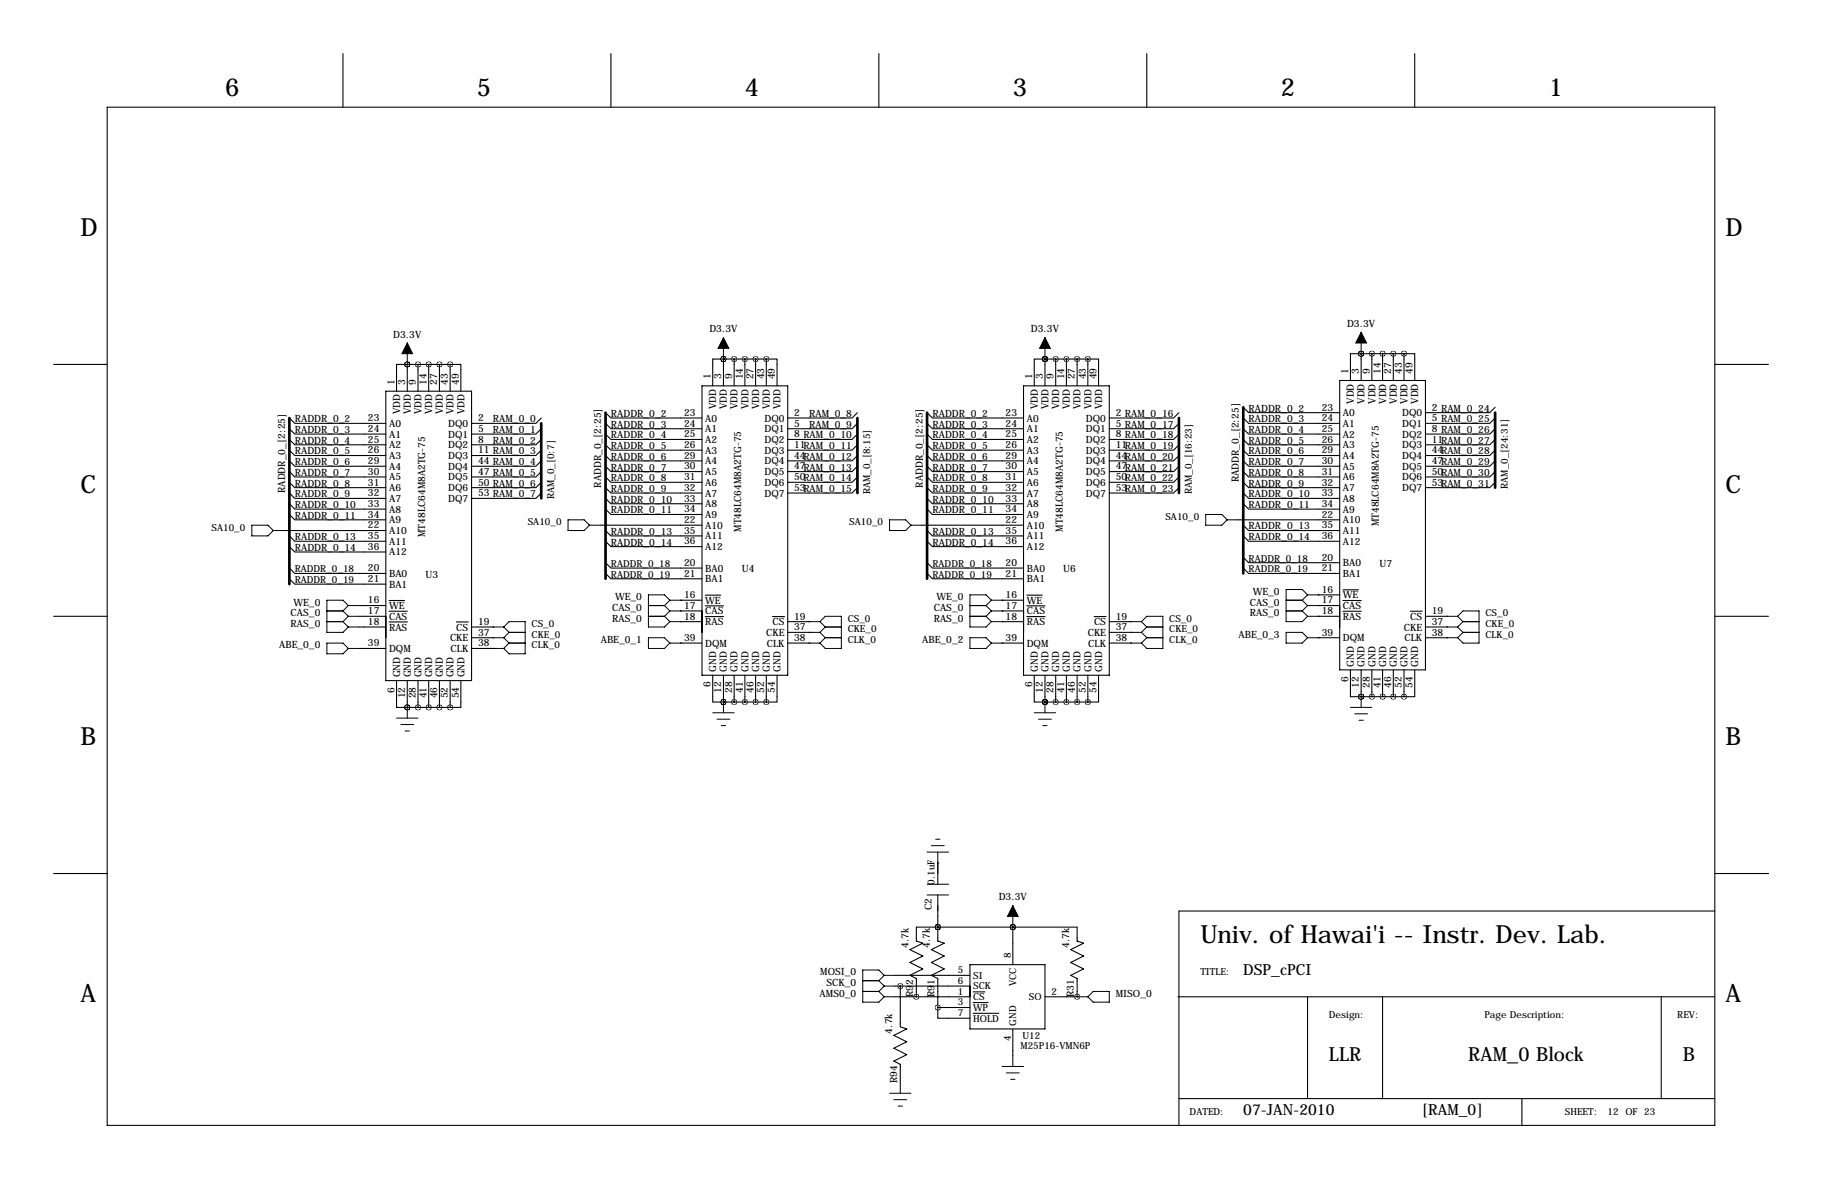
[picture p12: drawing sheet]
<svg xmlns="http://www.w3.org/2000/svg" width="432mm" height="279mm" viewBox="0 0 432 279" stroke-linecap="round" stroke-linejoin="round" font-family="sans-serif">
<g fill="none" stroke="#000" stroke-width=".25">
<path d="M81.3 12.7v12.7M144.8 12.7v12.7M208.3 12.7v12.7M271.8 12.7v12.7M335.3 12.7v12.7M25.4 25.4h381v241.3h-381zM12.7 86.4h12.7M68.6 99.1l1.2 1.2h21.6M91.4 92.7h20.4v68.6h-20.4zM96.5 86.4h-2.5v6.3M96.5 86.4h.1M96.5 86.4h10.2"/>
<path d="M96.5 86.4v6.3M99.1 86.4v6.3M101.6 86.4v6.3M104.1 86.4v6.3M106.7 86.4h2.5v6.3M106.7 86.4v6.3M128.3 99.1l-1.3 1.2h-15.2M143.5 97.8l1.3 1.3h21.6M166.4 91.4h20.3v68.6h-20.3zM171.4 85.1h-2.5v6.3M171.4 85.1h.1M171.4 85.1v6.3"/>
<path d="M171.4 85.1h10.2M174 85.1v6.3M176.5 85.1v6.3M179.1 85.1v6.3M181.6 85.1h2.5v6.3M181.6 85.1v6.3M203.2 97.8l-1.3 1.3h-15.2M219.7 97.8l1.3 1.3h21.6M242.6 91.4h20.3v68.6h-20.3zM247.6 85.1h-2.5v6.3M247.6 85.1h.1M247.6 85.1v6.3"/>
<path d="M247.6 85.1h10.2M250.2 85.1v6.3M252.7 85.1v6.3M255.3 85.1v6.3M257.8 85.1h2.5v6.3M257.8 85.1v6.3M279.4 97.8l-1.3 1.3h-15.2M294.6 96.5l1.3 1.3h21.6M294.6 99.1l1.3 1.2h21.6M317.5 90.2h20.3v68.6h-20.3zM322.6 83.8h-2.6v6.4M322.6 83.8h.1"/>
<path d="M322.6 83.8v6.4M322.6 83.8h10.1M325.1 83.8v6.4M327.7 83.8v6.4M330.2 83.8v6.4M332.7 83.8h2.6v6.4M332.7 83.8v6.4M354.3 96.5l-1.2 1.3h-15.3M354.3 99.1l-1.2 1.2h-15.3M406.4 86.4h12.7M68.6 101.6l1.2 1.3h21.6M68.6 104.1l1.2 1.3h21.6"/>
<path d="M68.6 106.7l1.2 1.2h21.6M68.6 109.2l1.2 1.3h21.6M68.6 111.8l1.2 1.2h21.6M68.6 114.3l1.2 1.3h21.6M68.6 116.8l1.2 1.3h21.6M68.6 119.4l1.2 1.3h21.6M128.3 101.6l-1.3 1.3h-15.2M128.3 104.1l-1.3 1.3h-15.2M128.3 106.7l-1.3 1.2h-15.2M128.3 109.2l-1.3 1.3h-15.2M128.3 111.8l-1.3 1.2h-15.2M128.3 114.3l-1.3 1.3h-15.2"/>
<path d="M128.3 116.8l-1.3 1.3h-15.2M143.5 100.3l1.3 1.3h21.6M143.5 102.9l1.3 1.2h21.6M143.5 105.4l1.3 1.3h21.6M143.5 107.9l1.3 1.3h21.6M143.5 110.5l1.3 1.3h21.6M143.5 113l1.3 1.3h21.6M143.5 115.6l1.3 1.2h21.6M143.5 118.1l1.3 1.3h21.6M203.2 100.3l-1.3 1.3h-15.2M203.2 102.9l-1.3 1.2h-15.2M203.2 105.4l-1.3 1.3h-15.2"/>
<path d="M203.2 107.9l-1.3 1.3h-15.2M203.2 110.5l-1.3 1.3h-15.2M203.2 113l-1.3 1.3h-15.2M203.2 115.6l-1.3 1.2h-15.2M219.7 100.3l1.3 1.3h21.6M219.7 102.9l1.3 1.2h21.6M219.7 105.4l1.3 1.3h21.6M219.7 107.9l1.3 1.3h21.6M219.7 110.5l1.3 1.3h21.6M219.7 113l1.3 1.3h21.6M219.7 115.6l1.3 1.2h21.6M219.7 118.1l1.3 1.3h21.6"/>
<path d="M279.4 100.3l-1.3 1.3h-15.2M279.4 102.9l-1.3 1.2h-15.2M279.4 105.4l-1.3 1.3h-15.2M279.4 107.9l-1.3 1.3h-15.2M279.4 110.5l-1.3 1.3h-15.2M279.4 113l-1.3 1.3h-15.2M279.4 115.6l-1.3 1.2h-15.2M294.6 101.6l1.3 1.3h21.6M294.6 104.1l1.3 1.3h21.6M294.6 106.7l1.3 1.2h21.6M294.6 109.2l1.3 1.3h21.6M294.6 111.8l1.3 1.2h21.6"/>
<path d="M294.6 114.3l1.3 1.3h21.6M294.6 116.8l1.3 1.3h21.6M294.6 119.4l1.3 1.3h21.6M354.3 101.6l-1.2 1.3h-15.3M354.3 104.1l-1.2 1.3h-15.3M354.3 106.7l-1.2 1.2h-15.3M354.3 109.2l-1.2 1.3h-15.3M354.3 111.8l-1.2 1.2h-15.3M354.3 114.3l-1.2 1.3h-15.3M67.3 125.7h24.1M68.6 121.9l1.2 1.3h21.6M68.6 127l1.2 1.3h21.6"/>
<path d="M68.6 129.5l1.2 1.3h21.6M68.6 134.6l1.2 1.3h21.6M68.6 137.2l1.2 1.2h21.6M142.2 124.5h24.2M143.5 120.7l1.3 1.2h21.6M143.5 125.7l1.3 1.3h21.6M143.5 128.3l1.3 1.2h21.6M143.5 133.3l1.3 1.3h21.6M143.5 135.9l1.3 1.3h21.6M218.4 124.5h24.2M219.7 120.7l1.3 1.2h21.6M219.7 125.7l1.3 1.3h21.6"/>
<path d="M219.7 128.3l1.3 1.2h21.6M219.7 133.3l1.3 1.3h21.6M219.7 135.9l1.3 1.3h21.6M293.4 123.2h24.1M294.6 124.5l1.3 1.2h21.6M294.6 127l1.3 1.3h21.6M294.6 132.1l1.3 1.2h21.6M294.6 134.6l1.3 1.3h21.6M318.3 139.8h3.6M12.7 146h12.7M85.1 146h6.3M85.1 143.5h6.3"/>
<path d="M85.1 148.6h6.3M85.1 153.7h6.3M92.2 142.3h3.7M92.2 144.8h4.3M92.2 147.4h4.3M108.1 147.4h2.9M111.8 148.6h5M111.8 151.1h5M111.8 153.7h5M116.8 151.1h.1M116.8 153.7h.1M116.8 148.6h.1"/>
<path d="M161.3 147.3h.1M161.3 144.8h.1M161.3 142.2h.1M161.3 152.4h.1M161.3 142.2h5.1M161.3 144.8h5.1M161.3 147.3h5.1M161.3 152.4h5.1M167.1 141h3.7M167.1 143.6h4.4M167.1 146.1h4.4M183.1 146.1h2.8"/>
<path d="M186.7 147.3h5.1M186.7 149.9h5.1M186.7 152.4h5.1M191.8 149.9h.1M191.8 152.4h.1M191.8 147.3h.1M237.5 147.3h.1M237.5 144.8h.1M237.5 142.2h.1M237.5 152.4h.1M237.5 142.2h5.1M237.5 144.8h5.1"/>
<path d="M237.5 147.3h5.1M237.5 152.4h5.1M243.3 141h3.7M243.3 143.6h4.4M243.3 146.1h4.4M259.3 146.1h2.8M262.9 147.3h5.1M262.9 149.9h5.1M262.9 152.4h5.1M268 149.9h.1M268 152.4h.1M268 147.3h.1"/>
<path d="M312.4 146h.1M312.4 143.5h.1M312.4 141h.1M312.4 151.1h.1M312.4 146h5.1M312.4 143.5h5.1M312.4 151.1h5.1M312.4 141h5.1M318.3 142.3h4.3M318.3 144.8h4.3M320 158.8v6.3h2.6M322.6 158.8v6.3"/>
<path d="M325.1 158.8v6.3M327.7 158.8v6.3M330.2 158.8v6.3M332.7 158.8v6.3M334.2 144.8h2.9M335.3 158.8v6.3h-2.6M337.8 146h5.1M337.8 148.6h5.1M337.8 151.1h5.1M342.9 148.6h.1M342.9 151.1h.1M342.9 146h.1"/>
<path d="M406.4 146h12.7M94 161.3v6.3h2.5M96.5 167.6h.1M96.5 161.3v6.3M96.5 167.6h10.2M99.1 161.3v6.3M101.6 161.3v6.3M104.1 161.3v6.3M106.7 161.3v6.3M109.2 161.3v6.3h-2.5M168.9 160v6.4h2.5M171.4 166.4h.1"/>
<path d="M171.4 160v6.4M171.4 166.4h10.2M174 160v6.4M176.5 160v6.4M179.1 160v6.4M181.6 160v6.4M184.1 160v6.4h-2.5M245.1 160v6.4h2.5M247.6 166.4h.1M247.6 160v6.4M247.6 166.4h10.2M250.2 160v6.4"/>
<path d="M252.7 160v6.4M255.3 160v6.4M257.8 160v6.4M260.3 160v6.4h-2.5M322.6 165.1h.1M322.6 165.1h10.1M12.7 207h12.7M222.2 219.7h.1M222.2 204.5h.1M222.2 204.5v5M222.2 212.1v10.9l1.6 .5-3.1 1.5 3.1 1.6-3.1 1.5 3.1 1.5-3.1 1.5 1.5 .8v6.9M240 219.7h.1"/>
<path d="M240 219.7v8.9M406.4 215.9h-127v50.8M406.5 207h12.7M212.1 236.2h17.8M212.1 231.1h17.8M212.1 233.7h17.8M213.4 233.7v9.6l1.5 .5-3.1 1.6 3.1 1.5-3.1 1.5 3.1 1.5-3.1 1.6 1.6 .7v4.3M217.2 236.2v-4.3l-1.6-.8 3.1-1.5-3.1-1.5 3.1-1.5-3.1-1.6 3.1-1.5-1.5-.5v-3.3h38.1v3.3l1.5 .5-3.1 1.5 3.1 1.6-3.1 1.5 3.1 1.5-3.1 1.5 1.6 .8v4.3M222.2 238.8v2.5h7.7M222.2 238.8h7.7M229.9 228.6h17.7v15.2h-17.7zM230.6 235.1h2.8"/>
<path d="M230.6 237.6h3.6M247.6 236.2h7.7M255.3 236.2h.1M279.1 236.2h127.3M309.9 236.2v24.1M327.7 236.2v24.1M393.7 236.2v24.1M230.6 240.1h6.1M240 243.8v6.4M279.4 260.3h127M360.7 260.3v6.4"/>
</g>
<g fill="none" stroke="#000" stroke-width=".24">
<path d="M322.6 78.7v5.1M96.5 81.3v5.1M171.4 80v5.1M247.6 80v5.1M59.7 124.5h3.8l1.3 1.2-1.3 1.3h-3.8zM64.8 125.7h2.5M134.6 123.2h3.8l1.3 1.3-1.3 1.2h-3.8zM139.7 124.5h2.5M210.8 123.2h3.8l1.3 1.3-1.3 1.2h-3.8zM215.9 124.5h2.5M285.8 121.9h3.8l1.2 1.3-1.2 1.3h-3.8zM290.8 123.2h2.6"/>
<path d="M77.5 152.4h3.8l1.2 1.3-1.2 1.2h-3.8zM77.5 147.3h3.8M77.5 144.8h3.8M81.3 147.3l1.2 1.3M81.3 144.8l1.2 1.2M82.5 143.5l-1.2-1.3h-3.8v7.7h3.8l1.2-1.3M82.5 153.7h2.6M82.5 148.6h2.6M82.5 146h2.6M82.5 146l-1.2 1.3M82.5 143.5h2.6M82.5 143.5l-1.2 1.3"/>
<path d="M116.8 151.1h2.6M116.8 153.7h2.6M116.8 148.6h2.6M119.4 151.1l1.2 1.3M119.4 148.6l1.2-1.3h3.9v7.6h-3.9l-1.2-1.2M119.4 148.6l1.2 1.3M120.6 152.4h3.9M120.6 149.9h3.9M120.6 149.9l-1.2 1.2M120.6 152.4l-1.2 1.3M153.7 151.1h3.8l1.2 1.3-1.2 1.3h-3.8zM153.7 146h3.8"/>
<path d="M153.7 143.5h3.8M157.5 146l1.2 1.3M157.5 143.5l1.2 1.3M158.7 152.4h2.6M158.7 142.2l-1.2-1.2h-3.8v7.6h3.8l1.2-1.3M158.7 147.3h2.6M158.7 144.8h2.6M158.7 142.2h2.6M158.7 144.8l-1.2 1.2M158.7 142.2l-1.2 1.3M191.8 152.4h2.5M191.8 149.9h2.5"/>
<path d="M191.8 147.3h2.5M194.3 147.3l1.3-1.3h3.8v7.7h-3.8l-1.3-1.3M194.3 149.9l1.3 1.2M194.3 147.3l1.3 1.3M195.6 151.1h3.8M195.6 148.6h3.8M195.6 148.6l-1.3 1.3M195.6 151.1l-1.3 1.3M229.9 151.1h3.8l1.2 1.3-1.2 1.3h-3.8zM229.9 146h3.8M229.9 143.5h3.8M233.7 146l1.2 1.3"/>
<path d="M233.7 143.5l1.2 1.3M234.9 152.4h2.6M234.9 142.2l-1.2-1.2h-3.8v7.6h3.8l1.2-1.3M234.9 147.3h2.6M234.9 144.8h2.6M234.9 142.2h2.6M234.9 144.8l-1.2 1.2M234.9 142.2l-1.2 1.3M268 152.4h2.5M268 149.9h2.5M268 147.3h2.5M270.5 147.3l1.3-1.3h3.8v7.7h-3.8l-1.3-1.3"/>
<path d="M270.5 149.9l1.3 1.2M270.5 147.3l1.3 1.3M271.8 151.1h3.8M271.8 148.6h3.8M271.8 148.6l-1.3 1.3M271.8 151.1l-1.3 1.3M304.8 149.9h3.8l1.3 1.2-1.3 1.3h-3.8zM304.8 144.8h3.8M304.8 142.2h3.8M308.6 144.8l1.3 1.2M308.6 142.2l1.3 1.3M309.9 151.1h2.5"/>
<path d="M309.9 141l-1.3-1.3h-3.8v7.6h3.8l1.3-1.3M309.9 146h2.5M309.9 143.5h2.5M309.9 141h2.5M309.9 143.5l-1.3 1.3M309.9 141l-1.3 1.2M342.9 151.1h2.5M342.9 148.6h2.5M342.9 146h2.5M345.4 146l1.3-1.2h3.8v7.6h-3.8l-1.3-1.3M345.4 148.6l1.3 1.3M345.4 146l1.3 1.3"/>
<path d="M346.7 149.9h3.8M346.7 147.3h3.8M346.7 147.3l-1.3 1.3M346.7 149.9l-1.3 1.2M94 170.2h5.1M95 171.7h3M96 173.2h1M96.5 167.6v2.6M168.9 168.9h5.1M169.9 170.4h3.1M170.9 172h1.1M171.4 166.4v2.5"/>
<path d="M245.1 168.9h5.1M246.1 170.4h3.1M247.1 172h1.1M247.6 166.4v2.5M320 167.6h5.1M321.1 169.2h3M322.1 170.7h1M322.6 165.1v2.5M221.7 198.9h1.1M219.7 212.1h5.1M219.7 209.5h5.1M219.7 201.9h5.1"/>
<path d="M220.7 200.4h3.1M222.2 201.9v2.6M240 214.6v5.1M204.5 234.9h3.8M204.5 232.4h3.8M208.3 234.9l1.2 1.3M208.3 232.4l1.2 1.3M209.5 236.2h2.6M209.5 231.1l-1.2-1.2h-3.8v7.6h3.8l1.2-1.3M209.5 231.1h2.6M209.5 231.1l-1.2 1.3M209.5 233.7h2.6"/>
<path d="M209.5 233.7l-1.2 1.2M255.3 236.2h2.5M257.8 236.2l1.3-1.3h3.8v2.6h-3.8zM210.8 259.1h5.1M213.4 256.5v2.6M237.5 252.7h5.1M238.5 254.3h3.1M239.5 255.8h1M240 250.2v2.5M211.8 260.6h3.1M212.9 262.1h1"/>
</g>
<path d="M322.6 78.7l1.2 2.6h-2.5zM96.5 81.3l1.3 2.5h-2.6zM171.4 80l1.3 2.5h-2.5zM247.6 80l1.3 2.5h-2.5zM240 214.6l1.3 2.6h-2.5z" fill="#000" stroke="#000" stroke-width=".24"/>
<path d="M106.6 167.6a.05 .05 0 0 0 .1 0 .05 .05 0 0 0-.1 0zM104.1 167.6a.05 .05 0 0 0 .1 0 .05 .05 0 0 0-.1 0zM99 167.6a.05 .05 0 0 0 .1 0 .05 .05 0 0 0-.1 0zM96.5 167.6a.05 .05 0 0 0 .1 0 .05 .05 0 0 0-.1 0zM96.5 167.6a.05 .05 0 0 0 .1 0 .05 .05 0 0 0-.1 0zM106.6 86.4a.05 .05 0 0 0 .1 0 .05 .05 0 0 0-.1 0zM104.1 86.4a.05 .05 0 0 0 .1 0 .05 .05 0 0 0-.1 0zM99 86.4a.05 .05 0 0 0 .1 0 .05 .05 0 0 0-.1 0zM96.5 86.4a.05 .05 0 0 0 .1 0 .05 .05 0 0 0-.1 0zM96.5 86.4a.05 .05 0 0 0 .1 0 .05 .05 0 0 0-.1 0zM181.6 166.4a.05 .05 0 0 0 .1 0 .05 .05 0 0 0-.1 0zM179 166.4a.05 .05 0 0 0 .1 0 .05 .05 0 0 0-.1 0zM176.5 166.4a.05 .05 0 0 0 .1 0 .05 .05 0 0 0-.1 0zM173.9 166.4a.05 .05 0 0 0 .1 0 .05 .05 0 0 0-.1 0zM171.4 166.4a.05 .05 0 0 0 .1 0 .05 .05 0 0 0-.1 0zM171.4 166.4a.05 .05 0 0 0 .1 0 .05 .05 0 0 0-.1 0zM181.6 85.1a.05 .05 0 0 0 .1 0 .05 .05 0 0 0-.1 0zM179 85.1a.05 .05 0 0 0 .1 0 .05 .05 0 0 0-.1 0zM176.5 85.1a.05 .05 0 0 0 .1 0 .05 .05 0 0 0-.1 0zM173.9 85.1a.05 .05 0 0 0 .1 0 .05 .05 0 0 0-.1 0zM171.4 85.1a.05 .05 0 0 0 .1 0 .05 .05 0 0 0-.1 0zM171.4 85.1a.05 .05 0 0 0 .1 0 .05 .05 0 0 0-.1 0zM257.8 166.4a.05 .05 0 0 0 .1 0 .05 .05 0 0 0-.1 0zM255.2 166.4a.05 .05 0 0 0 .1 0 .05 .05 0 0 0-.1 0zM252.7 166.4a.05 .05 0 0 0 .1 0 .05 .05 0 0 0-.1 0zM250.1 166.4a.05 .05 0 0 0 .1 0 .05 .05 0 0 0-.1 0zM247.6 166.4a.05 .05 0 0 0 .1 0 .05 .05 0 0 0-.1 0zM247.6 166.4a.05 .05 0 0 0 .1 0 .05 .05 0 0 0-.1 0zM257.8 85.1a.05 .05 0 0 0 .1 0 .05 .05 0 0 0-.1 0zM255.2 85.1a.05 .05 0 0 0 .1 0 .05 .05 0 0 0-.1 0zM252.7 85.1a.05 .05 0 0 0 .1 0 .05 .05 0 0 0-.1 0zM250.1 85.1a.05 .05 0 0 0 .1 0 .05 .05 0 0 0-.1 0zM247.6 85.1a.05 .05 0 0 0 .1 0 .05 .05 0 0 0-.1 0zM247.6 85.1a.05 .05 0 0 0 .1 0 .05 .05 0 0 0-.1 0zM332.7 165.1a.05 .05 0 0 0 .1 0 .05 .05 0 0 0-.1 0zM327.6 165.1a.05 .05 0 0 0 .1 0 .05 .05 0 0 0-.1 0zM325.1 165.1a.05 .05 0 0 0 .1 0 .05 .05 0 0 0-.1 0zM322.5 165.1a.05 .05 0 0 0 .1 0 .05 .05 0 0 0-.1 0zM322.5 165.1a.05 .05 0 0 0 .1 0 .05 .05 0 0 0-.1 0zM332.7 83.8a.05 .05 0 0 0 .1 0 .05 .05 0 0 0-.1 0zM327.6 83.8a.05 .05 0 0 0 .1 0 .05 .05 0 0 0-.1 0zM325.1 83.8a.05 .05 0 0 0 .1 0 .05 .05 0 0 0-.1 0zM322.5 83.8a.05 .05 0 0 0 .1 0 .05 .05 0 0 0-.1 0zM322.5 83.8a.05 .05 0 0 0 .1 0 .05 .05 0 0 0-.1 0zM240 219.7a.05 .05 0 0 0 .1 0 .05 .05 0 0 0-.1 0zM255.2 236.2a.05 .05 0 0 0 .1 0 .05 .05 0 0 0-.1 0zM240 219.7a.05 .05 0 0 0 .1 0 .05 .05 0 0 0-.1 0zM222.2 238.8a.05 .05 0 0 0 .1 0 .05 .05 0 0 0-.1 0zM222.2 219.7a.05 .05 0 0 0 .1 0 .05 .05 0 0 0-.1 0zM217.1 236.2a.05 .05 0 0 0 .1 0 .05 .05 0 0 0-.1 0zM213.3 233.7a.05 .05 0 0 0 .1 0 .05 .05 0 0 0-.1 0zM222.2 219.7a.05 .05 0 0 0 .1 0 .05 .05 0 0 0-.1 0z" fill="#000" stroke="#000" stroke-width="1.3"/>
<path d="M68.6 99.1v39.3M143.5 97.8v39.4M203.2 99.1v17.7M219.7 97.8v39.4M279.4 99.1v17.7M294.6 96.5v39.4M354.3 97.8v17.8M128.3 100.3v17.8" fill="none" stroke="#000" stroke-width=".63"/>
<g font-size="5.9">
<text x="53.3" y="22.9">6</text>
<text x="113" y="22.9">5</text>
<text x="176.5" y="22.9">4</text>
<text x="240" y="22.9">3</text>
<text x="303.5" y="22.9">2</text>
<text x="367" y="22.9">1</text>
<text x="19" y="55.9">D</text>
<text x="408.9" y="55.9">D</text>
<text x="19" y="116.8">C</text>
<text x="408.9" y="116.8">C</text>
<text x="19" y="176.5">B</text>
<text x="408.9" y="176.5">B</text>
<text x="284.5" y="223.5">Univ. of Hawai'i -- Instr. Dev. Lab.</text>
<text x="19" y="237.5">A</text>
<text x="408.9" y="237.5">A</text>
</g>
<g font-size="4.6">
<text x="315" y="251.5">LLR</text>
<text x="348" y="251.5">RAM_0 Block</text>
<text x="398.8" y="251.5">B</text>
</g>
<g font-size="3.6">
<text x="294.6" y="231.1">DSP_cPCI</text>
<text x="294.6" y="264.2">07-JAN-2010</text>
<text x="337" y="264.2">[RAM_0]</text>
</g>
<g font-size="2.4">
<text x="319.3" y="77.5">D3.3V</text>
<text x="93.2" y="80">D3.3V</text>
<text x="168.1" y="78.7">D3.3V</text>
<text x="244.3" y="78.7">D3.3V</text>
<text x="168.4" y="89.9" transform="rotate(-90 168.4 89.9)">1</text>
<text x="170.9" y="89.9" transform="rotate(-90 170.9 89.9)">3</text>
<text x="173.5" y="89.9" transform="rotate(-90 173.5 89.9)">9</text>
<text x="176" y="89.9" transform="rotate(-90 176 89.9)">14</text>
<text x="178.6" y="89.9" transform="rotate(-90 178.6 89.9)">27</text>
<text x="181.1" y="89.9" transform="rotate(-90 181.1 89.9)">43</text>
<text x="183.6" y="89.9" transform="rotate(-90 183.6 89.9)">49</text>
<text x="244.6" y="89.9" transform="rotate(-90 244.6 89.9)">1</text>
<text x="247.1" y="89.9" transform="rotate(-90 247.1 89.9)">3</text>
<text x="249.7" y="89.9" transform="rotate(-90 249.7 89.9)">9</text>
<text x="252.2" y="89.9" transform="rotate(-90 252.2 89.9)">14</text>
<text x="254.8" y="89.9" transform="rotate(-90 254.8 89.9)">27</text>
<text x="257.3" y="89.9" transform="rotate(-90 257.3 89.9)">43</text>
<text x="259.8" y="89.9" transform="rotate(-90 259.8 89.9)">49</text>
<text x="319.5" y="88.6" transform="rotate(-90 319.5 88.6)">1</text>
<text x="322.1" y="88.6" transform="rotate(-90 322.1 88.6)">3</text>
<text x="324.6" y="88.6" transform="rotate(-90 324.6 88.6)">9</text>
<text x="327.2" y="88.6" transform="rotate(-90 327.2 88.6)">14</text>
<text x="329.7" y="88.6" transform="rotate(-90 329.7 88.6)">27</text>
<text x="332.2" y="88.6" transform="rotate(-90 332.2 88.6)">43</text>
<text x="334.8" y="88.6" transform="rotate(-90 334.8 88.6)">49</text>
<text x="93.5" y="91.2" transform="rotate(-90 93.5 91.2)">1</text>
<text x="96" y="91.2" transform="rotate(-90 96 91.2)">3</text>
<text x="98.6" y="91.2" transform="rotate(-90 98.6 91.2)">9</text>
<text x="101.1" y="91.2" transform="rotate(-90 101.1 91.2)">14</text>
<text x="103.6" y="91.2" transform="rotate(-90 103.6 91.2)">27</text>
<text x="106.2" y="91.2" transform="rotate(-90 106.2 91.2)">43</text>
<text x="108.7" y="91.2" transform="rotate(-90 108.7 91.2)">49</text>
<text x="320.9" y="95.7" transform="rotate(-90 320.9 95.7)">VDD</text>
<text x="323.4" y="95.7" transform="rotate(-90 323.4 95.7)">VDD</text>
<text x="326" y="95.7" transform="rotate(-90 326 95.7)">VDD</text>
<text x="328.5" y="95.7" transform="rotate(-90 328.5 95.7)">VDD</text>
<text x="331" y="95.7" transform="rotate(-90 331 95.7)">VDD</text>
<text x="333.6" y="95.7" transform="rotate(-90 333.6 95.7)">VDD</text>
<text x="336.1" y="95.7" transform="rotate(-90 336.1 95.7)">VDD</text>
<text x="69.8" y="100.1">RADDR_0_2</text>
<text x="87.2" y="99.8">23</text>
<text x="92.2" y="101.2">A0</text>
<text x="94.8" y="98.2" transform="rotate(-90 94.8 98.2)">VDD</text>
<text x="97.4" y="98.2" transform="rotate(-90 97.4 98.2)">VDD</text>
<text x="99.9" y="98.2" transform="rotate(-90 99.9 98.2)">VDD</text>
<text x="102.4" y="98.2" transform="rotate(-90 102.4 98.2)">VDD</text>
<text x="105" y="98.2" transform="rotate(-90 105 98.2)">VDD</text>
<text x="106.2" y="101.2">DQ0</text>
<text x="107.5" y="98.2" transform="rotate(-90 107.5 98.2)">VDD</text>
<text x="110.1" y="98.2" transform="rotate(-90 110.1 98.2)">VDD</text>
<text x="113.3" y="99.8">2</text>
<text x="116.8" y="100.1">RAM_0_0</text>
<text x="144.8" y="98.8">RADDR_0_2</text>
<text x="144.8" y="101.3">RADDR_0_3</text>
<text x="162.1" y="98.6">23</text>
<text x="162.1" y="101.1">24</text>
<text x="167.1" y="99.9">A0</text>
<text x="169.7" y="97" transform="rotate(-90 169.7 97)">VDD</text>
<text x="172.3" y="97" transform="rotate(-90 172.3 97)">VDD</text>
<text x="174.8" y="97" transform="rotate(-90 174.8 97)">VDD</text>
<text x="177.4" y="97" transform="rotate(-90 177.4 97)">VDD</text>
<text x="179.9" y="97" transform="rotate(-90 179.9 97)">VDD</text>
<text x="181.2" y="99.9">DQ0</text>
<text x="182.4" y="97" transform="rotate(-90 182.4 97)">VDD</text>
<text x="185" y="97" transform="rotate(-90 185 97)">VDD</text>
<text x="188.2" y="101.1">5</text>
<text x="188.2" y="98.6">2</text>
<text x="191.7" y="98.8">RAM_0_8</text>
<text x="191.7" y="101.3">RAM_0_9</text>
<text x="221" y="98.8">RADDR_0_2</text>
<text x="221" y="101.3">RADDR_0_3</text>
<text x="238.3" y="98.6">23</text>
<text x="238.3" y="101.1">24</text>
<text x="243.3" y="99.9">A0</text>
<text x="245.9" y="97" transform="rotate(-90 245.9 97)">VDD</text>
<text x="248.5" y="97" transform="rotate(-90 248.5 97)">VDD</text>
<text x="251" y="97" transform="rotate(-90 251 97)">VDD</text>
<text x="253.6" y="97" transform="rotate(-90 253.6 97)">VDD</text>
<text x="256.1" y="97" transform="rotate(-90 256.1 97)">VDD</text>
<text x="257.4" y="99.9">DQ0</text>
<text x="258.6" y="97" transform="rotate(-90 258.6 97)">VDD</text>
<text x="261.2" y="97" transform="rotate(-90 261.2 97)">VDD</text>
<text x="264.4" y="101.1">5 RAM_0_17</text>
<text x="264.4" y="98.6">2 RAM_0_16</text>
<text x="295.9" y="97.5">RADDR_0_2</text>
<text x="295.9" y="100.1">RADDR_0_3</text>
<text x="313.3" y="97.3">23</text>
<text x="313.3" y="99.8">24</text>
<text x="318.3" y="98.6">A0</text>
<text x="318.3" y="101.2">A1</text>
<text x="332.3" y="101.2">DQ1</text>
<text x="332.3" y="98.6">DQ0</text>
<text x="339.3" y="99.8">5 RAM_0_25</text>
<text x="339.3" y="97.3">2 RAM_0_24</text>
<text x="69.8" y="102.6">RADDR_0_3</text>
<text x="69.8" y="105.2">RADDR_0_4</text>
<text x="69.8" y="107.7">RADDR_0_5</text>
<text x="87.2" y="102.4">24</text>
<text x="87.2" y="104.9">25</text>
<text x="87.2" y="107.4">26</text>
<text x="92.2" y="103.7">A1</text>
<text x="92.2" y="106.2">A2</text>
<text x="106.2" y="103.7">DQ1</text>
<text x="106.2" y="106.2">DQ2</text>
<text x="113.3" y="102.4">5</text>
<text x="113.3" y="107.4">11 RAM_0_3</text>
<text x="113.3" y="104.9">8</text>
<text x="116.8" y="102.6">RAM_0_1</text>
<text x="116.8" y="105.2">RAM_0_2</text>
<text x="144.8" y="103.9">RADDR_0_4</text>
<text x="144.8" y="106.4">RADDR_0_5</text>
<text x="162.1" y="103.6">25</text>
<text x="162.1" y="106.2">26</text>
<text x="167.1" y="102.4">A1</text>
<text x="167.1" y="105">A2</text>
<text x="167.1" y="107.5">A3</text>
<text x="181.2" y="102.4">DQ1</text>
<text x="181.2" y="107.5">DQ3</text>
<text x="181.2" y="105">DQ2</text>
<text x="188.2" y="106.2">11RAM_0_11</text>
<text x="188.2" y="103.6">8 RAM_0_10</text>
<text x="221" y="103.9">RADDR_0_4</text>
<text x="221" y="106.4">RADDR_0_5</text>
<text x="238.3" y="103.6">25</text>
<text x="238.3" y="106.2">26</text>
<text x="243.3" y="102.4">A1</text>
<text x="243.3" y="105">A2</text>
<text x="243.3" y="107.5">A3</text>
<text x="257.4" y="102.4">DQ1</text>
<text x="257.4" y="107.5">DQ3</text>
<text x="257.4" y="105">DQ2</text>
<text x="264.4" y="106.2">11RAM_0_19</text>
<text x="264.4" y="103.6">8 RAM_0_18</text>
<text x="295.9" y="102.6">RADDR_0_4</text>
<text x="295.9" y="105.2">RADDR_0_5</text>
<text x="295.9" y="107.7">RADDR_0_6</text>
<text x="313.3" y="102.4">25</text>
<text x="313.3" y="104.9">26</text>
<text x="313.3" y="107.4">29</text>
<text x="318.3" y="103.7">A2</text>
<text x="318.3" y="106.2">A3</text>
<text x="332.3" y="106.2">DQ3</text>
<text x="332.3" y="103.7">DQ2</text>
<text x="339.3" y="104.9">11RAM_0_27</text>
<text x="339.3" y="107.4">44RAM_0_28</text>
<text x="339.3" y="102.4">8 RAM_0_26</text>
<text x="69.8" y="110.2">RADDR_0_6</text>
<text x="69.8" y="112.8">RADDR_0_7</text>
<text x="87.2" y="110">29</text>
<text x="87.2" y="112.5">30</text>
<text x="92.2" y="108.8">A3</text>
<text x="92.2" y="111.3">A4</text>
<text x="92.2" y="113.9">A5</text>
<text x="106.2" y="108.8">DQ3</text>
<text x="106.2" y="111.3">DQ4</text>
<text x="106.2" y="113.9">DQ5</text>
<text x="113.3" y="110">44 RAM_0_4</text>
<text x="113.3" y="112.5">47 RAM_0_5</text>
<text x="144.8" y="109">RADDR_0_6</text>
<text x="144.8" y="111.5">RADDR_0_7</text>
<text x="162.1" y="108.7">29</text>
<text x="162.1" y="111.3">30</text>
<text x="162.1" y="113.8">31</text>
<text x="167.1" y="110.1">A4</text>
<text x="167.1" y="112.6">A5</text>
<text x="181.2" y="110.1">DQ4</text>
<text x="181.2" y="112.6">DQ5</text>
<text x="188.2" y="108.7">44RAM_0_12</text>
<text x="188.2" y="113.8">50RAM_0_14</text>
<text x="188.2" y="111.3">47RAM_0_13</text>
<text x="221" y="109">RADDR_0_6</text>
<text x="221" y="111.5">RADDR_0_7</text>
<text x="238.3" y="108.7">29</text>
<text x="238.3" y="111.3">30</text>
<text x="238.3" y="113.8">31</text>
<text x="243.3" y="110.1">A4</text>
<text x="243.3" y="112.6">A5</text>
<text x="257.4" y="110.1">DQ4</text>
<text x="257.4" y="112.6">DQ5</text>
<text x="264.4" y="108.7">44RAM_0_20</text>
<text x="264.4" y="113.8">50RAM_0_22</text>
<text x="264.4" y="111.3">47RAM_0_21</text>
<text x="295.9" y="110.2">RADDR_0_7</text>
<text x="295.9" y="112.8">RADDR_0_8</text>
<text x="313.3" y="110">30</text>
<text x="313.3" y="112.5">31</text>
<text x="318.3" y="108.8">A4</text>
<text x="318.3" y="111.3">A5</text>
<text x="318.3" y="113.9">A6</text>
<text x="332.3" y="108.8">DQ4</text>
<text x="332.3" y="113.9">DQ6</text>
<text x="332.3" y="111.3">DQ5</text>
<text x="339.3" y="112.5">50RAM_0_30</text>
<text x="339.3" y="110">47RAM_0_29</text>
<text x="67.6" y="116.8" transform="rotate(-90 67.6 116.8)">RADDR_0_[2:25]</text>
<text x="69.8" y="115.3">RADDR_0_8</text>
<text x="69.8" y="117.9">RADDR_0_9</text>
<text x="87.2" y="115.1">31</text>
<text x="87.2" y="117.6">32</text>
<text x="92.2" y="116.4">A6</text>
<text x="92.2" y="118.9">A7</text>
<text x="106.2" y="116.4">DQ6</text>
<text x="106.2" y="118.9">DQ7</text>
<text x="113.3" y="115.1">50 RAM_0_6</text>
<text x="113.3" y="117.6">53 RAM_0_7</text>
<text x="142.5" y="115.6" transform="rotate(-90 142.5 115.6)">RADDR_0_[2:25]</text>
<text x="144.8" y="114">RADDR_0_8</text>
<text x="144.8" y="116.6">RADDR_0_9</text>
<text x="144.8" y="119.1">RADDR_0_10</text>
<text x="162.1" y="116.3">32</text>
<text x="162.1" y="118.9">33</text>
<text x="167.1" y="115.1">A6</text>
<text x="167.1" y="117.7">A7</text>
<text x="181.2" y="115.1">DQ6</text>
<text x="181.2" y="117.7">DQ7</text>
<text x="188.2" y="116.3">53RAM_0_15</text>
<text x="218.7" y="115.6" transform="rotate(-90 218.7 115.6)">RADDR_0_[2:25]</text>
<text x="221" y="114">RADDR_0_8</text>
<text x="221" y="116.6">RADDR_0_9</text>
<text x="221" y="119.1">RADDR_0_10</text>
<text x="238.3" y="116.3">32</text>
<text x="238.3" y="118.9">33</text>
<text x="243.3" y="115.1">A6</text>
<text x="243.3" y="117.7">A7</text>
<text x="257.4" y="115.1">DQ6</text>
<text x="257.4" y="117.7">DQ7</text>
<text x="264.4" y="116.3">53RAM_0_23</text>
<text x="293.6" y="114.3" transform="rotate(-90 293.6 114.3)">RADDR_0_[2:25]</text>
<text x="295.9" y="115.3">RADDR_0_9</text>
<text x="295.9" y="117.9">RADDR_0_10</text>
<text x="313.3" y="115.1">32</text>
<text x="313.3" y="117.6">33</text>
<text x="318.3" y="116.4">A7</text>
<text x="318.3" y="118.9">A8</text>
<text x="332.3" y="116.4">DQ7</text>
<text x="339.3" y="115.1">53RAM_0_31</text>
<text x="69.8" y="120.4">RADDR_0_10</text>
<text x="69.8" y="122.9">RADDR_0_11</text>
<text x="87.2" y="125.2">22</text>
<text x="87.2" y="120.1">33</text>
<text x="87.2" y="122.7">34</text>
<text x="92.2" y="121.5">A8</text>
<text x="92.2" y="124">A9</text>
<text x="144.8" y="121.7">RADDR_0_11</text>
<text x="162.1" y="124">22</text>
<text x="162.1" y="121.4">34</text>
<text x="167.1" y="125.3">A10</text>
<text x="167.1" y="120.2">A8</text>
<text x="167.1" y="122.8">A9</text>
<text x="221" y="121.7">RADDR_0_11</text>
<text x="238.3" y="124">22</text>
<text x="238.3" y="121.4">34</text>
<text x="243.3" y="125.3">A10</text>
<text x="243.3" y="120.2">A8</text>
<text x="243.3" y="122.8">A9</text>
<text x="295.9" y="120.4">RADDR_0_11</text>
<text x="295.9" y="125.5">RADDR_0_13</text>
<text x="313.3" y="122.7">22</text>
<text x="313.3" y="120.1">34</text>
<text x="313.3" y="125.2">35</text>
<text x="318.3" y="124">A10</text>
<text x="318.3" y="121.5">A9</text>
<text x="326.8" y="124.7" transform="rotate(-90 326.8 124.7)">MT48LC64M8A2TG-75</text>
<text x="69.8" y="128">RADDR_0_13</text>
<text x="69.8" y="130.6">RADDR_0_14</text>
<text x="87.2" y="127.8">35</text>
<text x="87.2" y="130.3">36</text>
<text x="92.2" y="126.6">A10</text>
<text x="92.2" y="129.1">A11</text>
<text x="92.2" y="131.6">A12</text>
<text x="100.7" y="127.3" transform="rotate(-90 100.7 127.3)">MT48LC64M8A2TG-75</text>
<text x="144.8" y="126.7">RADDR_0_13</text>
<text x="144.8" y="129.3">RADDR_0_14</text>
<text x="162.1" y="126.5">35</text>
<text x="162.1" y="129">36</text>
<text x="167.1" y="127.8">A11</text>
<text x="167.1" y="130.4">A12</text>
<text x="175.7" y="126" transform="rotate(-90 175.7 126)">MT48LC64M8A2TG-75</text>
<text x="221" y="126.7">RADDR_0_13</text>
<text x="221" y="129.3">RADDR_0_14</text>
<text x="238.3" y="126.5">35</text>
<text x="238.3" y="129">36</text>
<text x="243.3" y="127.8">A11</text>
<text x="243.3" y="130.4">A12</text>
<text x="251.9" y="126" transform="rotate(-90 251.9 126)">MT48LC64M8A2TG-75</text>
<text x="295.9" y="128">RADDR_0_14</text>
<text x="313.3" y="127.8">36</text>
<text x="318.3" y="126.6">A11</text>
<text x="318.3" y="129.1">A12</text>
<text x="87.2" y="135.4">20</text>
<text x="87.2" y="137.9">21</text>
<text x="92.2" y="136.7">BA0</text>
<text x="100.9" y="136.9">U3</text>
<text x="162.1" y="134.1">20</text>
<text x="162.1" y="136.7">21</text>
<text x="167.1" y="135.5">BA0</text>
<text x="167.1" y="138">BA1</text>
<text x="175.8" y="135.6">U4</text>
<text x="238.3" y="134.1">20</text>
<text x="238.3" y="136.7">21</text>
<text x="243.3" y="135.5">BA0</text>
<text x="243.3" y="138">BA1</text>
<text x="252" y="135.6">U6</text>
<text x="313.3" y="132.8">20</text>
<text x="313.3" y="135.4">21</text>
<text x="318.3" y="134.2">BA0</text>
<text x="318.3" y="136.7">BA1</text>
<text x="326.9" y="134.4">U7</text>
<text x="69.6" y="143.5">WE_0</text>
<text x="87.2" y="143">16</text>
<text x="92.2" y="139.3">BA1</text>
<text x="145.8" y="142.2">WE_0</text>
<text x="162.1" y="141.7">16</text>
<text x="167.1" y="143.1">WE</text>
<text x="222" y="142.2">WE_0</text>
<text x="238.3" y="141.7">16</text>
<text x="243.3" y="143.1">WE</text>
<text x="296.2" y="143.5">CAS_0</text>
<text x="296.9" y="141">WE_0</text>
<text x="313.3" y="140.5">16</text>
<text x="313.3" y="143">17</text>
<text x="318.3" y="141.8">WE</text>
<text x="68.9" y="148.6">RAS_0</text>
<text x="68.9" y="146">CAS_0</text>
<text x="87.2" y="145.5">17</text>
<text x="87.2" y="148.1">18</text>
<text x="92.2" y="144.3">WE</text>
<text x="92.2" y="146.9">CAS</text>
<text x="92.2" y="149.4">RAS</text>
<text x="108.1" y="149.4">CS</text>
<text x="113.3" y="148.1">19</text>
<text x="145.1" y="147.3">RAS_0</text>
<text x="145.1" y="144.8">CAS_0</text>
<text x="162.1" y="144.3">17</text>
<text x="162.1" y="146.8">18</text>
<text x="167.1" y="145.6">CAS</text>
<text x="167.1" y="148.2">RAS</text>
<text x="183.1" y="148.2">CS</text>
<text x="188.2" y="146.8">19</text>
<text x="188.2" y="149.4">37</text>
<text x="221.3" y="147.3">RAS_0</text>
<text x="221.3" y="144.8">CAS_0</text>
<text x="238.3" y="144.3">17</text>
<text x="238.3" y="146.8">18</text>
<text x="243.3" y="145.6">CAS</text>
<text x="243.3" y="148.2">RAS</text>
<text x="259.3" y="148.2">CS</text>
<text x="264.4" y="146.8">19</text>
<text x="264.4" y="149.4">37</text>
<text x="296.2" y="146">RAS_0</text>
<text x="313.3" y="145.5">18</text>
<text x="318.3" y="144.3">CAS</text>
<text x="318.3" y="146.9">RAS</text>
<text x="332.7" y="149.4">CKE</text>
<text x="334.2" y="146.9">CS</text>
<text x="339.3" y="145.5">19</text>
<text x="339.3" y="148.1">37</text>
<text x="66.2" y="153.7">ABE_0_0</text>
<text x="87.2" y="153.2">39</text>
<text x="92.2" y="154.5">DQM</text>
<text x="106.7" y="152">CKE</text>
<text x="106.8" y="154.5">CLK</text>
<text x="113.3" y="150.6">37</text>
<text x="113.3" y="153.2">38</text>
<text x="142.4" y="152.4">ABE_0_1</text>
<text x="162.1" y="151.9">39</text>
<text x="167.1" y="153.2">DQM</text>
<text x="181.6" y="150.7">CKE</text>
<text x="181.7" y="153.2">CLK</text>
<text x="188.2" y="151.9">38</text>
<text x="218.6" y="152.4">ABE_0_2</text>
<text x="238.3" y="151.9">39</text>
<text x="243.3" y="153.2">DQM</text>
<text x="257.8" y="150.7">CKE</text>
<text x="257.9" y="153.2">CLK</text>
<text x="264.4" y="151.9">38</text>
<text x="293.5" y="151.1">ABE_0_3</text>
<text x="313.3" y="150.6">39</text>
<text x="318.3" y="152">DQM</text>
<text x="332.8" y="152">CLK</text>
<text x="339.3" y="150.6">38</text>
<text x="94.8" y="160.5" transform="rotate(-90 94.8 160.5)">GND</text>
<text x="97.4" y="160.5" transform="rotate(-90 97.4 160.5)">GND</text>
<text x="99.9" y="160.5" transform="rotate(-90 99.9 160.5)">GND</text>
<text x="102.4" y="160.5" transform="rotate(-90 102.4 160.5)">GND</text>
<text x="105" y="160.5" transform="rotate(-90 105 160.5)">GND</text>
<text x="107.5" y="160.5" transform="rotate(-90 107.5 160.5)">GND</text>
<text x="110.1" y="160.5" transform="rotate(-90 110.1 160.5)">GND</text>
<text x="169.7" y="159.3" transform="rotate(-90 169.7 159.3)">GND</text>
<text x="172.3" y="159.3" transform="rotate(-90 172.3 159.3)">GND</text>
<text x="174.8" y="159.3" transform="rotate(-90 174.8 159.3)">GND</text>
<text x="177.4" y="159.3" transform="rotate(-90 177.4 159.3)">GND</text>
<text x="179.9" y="159.3" transform="rotate(-90 179.9 159.3)">GND</text>
<text x="182.4" y="159.3" transform="rotate(-90 182.4 159.3)">GND</text>
<text x="185" y="159.3" transform="rotate(-90 185 159.3)">GND</text>
<text x="245.9" y="159.3" transform="rotate(-90 245.9 159.3)">GND</text>
<text x="248.5" y="159.3" transform="rotate(-90 248.5 159.3)">GND</text>
<text x="251" y="159.3" transform="rotate(-90 251 159.3)">GND</text>
<text x="253.6" y="159.3" transform="rotate(-90 253.6 159.3)">GND</text>
<text x="256.1" y="159.3" transform="rotate(-90 256.1 159.3)">GND</text>
<text x="258.6" y="159.3" transform="rotate(-90 258.6 159.3)">GND</text>
<text x="261.2" y="159.3" transform="rotate(-90 261.2 159.3)">GND</text>
<text x="319.5" y="161.6" transform="rotate(-90 319.5 161.6)">6</text>
<text x="320.9" y="158" transform="rotate(-90 320.9 158)">GND</text>
<text x="323.4" y="158" transform="rotate(-90 323.4 158)">GND</text>
<text x="326" y="158" transform="rotate(-90 326 158)">GND</text>
<text x="328.5" y="158" transform="rotate(-90 328.5 158)">GND</text>
<text x="331" y="158" transform="rotate(-90 331 158)">GND</text>
<text x="333.6" y="158" transform="rotate(-90 333.6 158)">GND</text>
<text x="336.1" y="158" transform="rotate(-90 336.1 158)">GND</text>
<text x="93.5" y="164.2" transform="rotate(-90 93.5 164.2)">6</text>
<text x="96" y="165.5" transform="rotate(-90 96 165.5)">12</text>
<text x="98.6" y="165.5" transform="rotate(-90 98.6 165.5)">28</text>
<text x="101.1" y="165.5" transform="rotate(-90 101.1 165.5)">41</text>
<text x="103.6" y="165.5" transform="rotate(-90 103.6 165.5)">46</text>
<text x="106.2" y="165.5" transform="rotate(-90 106.2 165.5)">52</text>
<text x="108.7" y="165.5" transform="rotate(-90 108.7 165.5)">54</text>
<text x="168.4" y="162.9" transform="rotate(-90 168.4 162.9)">6</text>
<text x="170.9" y="164.3" transform="rotate(-90 170.9 164.3)">12</text>
<text x="173.5" y="164.3" transform="rotate(-90 173.5 164.3)">28</text>
<text x="176" y="164.3" transform="rotate(-90 176 164.3)">41</text>
<text x="178.6" y="164.3" transform="rotate(-90 178.6 164.3)">46</text>
<text x="181.1" y="164.3" transform="rotate(-90 181.1 164.3)">52</text>
<text x="183.6" y="164.3" transform="rotate(-90 183.6 164.3)">54</text>
<text x="244.6" y="162.9" transform="rotate(-90 244.6 162.9)">6</text>
<text x="247.1" y="164.3" transform="rotate(-90 247.1 164.3)">12</text>
<text x="249.7" y="164.3" transform="rotate(-90 249.7 164.3)">28</text>
<text x="252.2" y="164.3" transform="rotate(-90 252.2 164.3)">41</text>
<text x="254.8" y="164.3" transform="rotate(-90 254.8 164.3)">46</text>
<text x="257.3" y="164.3" transform="rotate(-90 257.3 164.3)">52</text>
<text x="259.8" y="164.3" transform="rotate(-90 259.8 164.3)">54</text>
<text x="322.1" y="163" transform="rotate(-90 322.1 163)">12</text>
<text x="324.6" y="163" transform="rotate(-90 324.6 163)">28</text>
<text x="327.2" y="163" transform="rotate(-90 327.2 163)">41</text>
<text x="329.7" y="163" transform="rotate(-90 329.7 163)">46</text>
<text x="332.2" y="163" transform="rotate(-90 332.2 163)">52</text>
<text x="334.8" y="163" transform="rotate(-90 334.8 163)">54</text>
<text x="220.9" y="215.7" transform="rotate(-90 220.9 215.7)">C2</text>
<text x="236.7" y="213.4">D3.3V</text>
<text x="215.3" y="224.6" transform="rotate(-90 215.3 224.6)">4.7k</text>
<text x="220.4" y="224.6" transform="rotate(-90 220.4 224.6)">4.7k</text>
<text x="253.4" y="224.6" transform="rotate(-90 253.4 224.6)">4.7k</text>
<text x="194.4" y="231.1">MOSI_0</text>
<text x="195.9" y="233.7">SCK_0</text>
<text x="194.3" y="236.2">AMS0_0</text>
<text x="216.4" y="236.3" transform="rotate(-90 216.4 236.3)">R92</text>
<text x="221.5" y="236.3" transform="rotate(-90 221.5 236.3)">R91</text>
<text x="254.5" y="236.3" transform="rotate(-90 254.5 236.3)">R31</text>
<text x="264.4" y="236.2">MISO_0</text>
<text x="211.5" y="244.9" transform="rotate(-90 211.5 244.9)">4.7k</text>
<text x="212.6" y="256.6" transform="rotate(-90 212.6 256.6)">R94</text>
</g>
<g font-size="2.3">
<text x="131.3" y="118.4" transform="rotate(-90 131.3 118.4)">RAM_0_[0:7]</text>
<text x="206.2" y="117.1" transform="rotate(-90 206.2 117.1)">RAM_0_[8:15]</text>
<text x="282.4" y="117.1" transform="rotate(-90 282.4 117.1)">RAM_0_[16:23]</text>
<text x="357.4" y="115.8" transform="rotate(-90 357.4 115.8)">RAM_0_[24:31]</text>
<text x="50.1" y="125.7">SA10_0</text>
<text x="125.1" y="124.5">SA10_0</text>
<text x="201.3" y="124.5">SA10_0</text>
<text x="276.2" y="123.2">SA10_0</text>
<text x="69.8" y="135.6">RADDR_0_18</text>
<text x="144.8" y="134.4">RADDR_0_18</text>
<text x="144.8" y="136.9">RADDR_0_19</text>
<text x="221" y="134.4">RADDR_0_18</text>
<text x="221" y="136.9">RADDR_0_19</text>
<text x="295.9" y="133.1">RADDR_0_18</text>
<text x="295.9" y="135.6">RADDR_0_19</text>
<text x="69.8" y="138.2">RADDR_0_19</text>
<text x="126" y="148.6">CS_0</text>
<text x="200.9" y="149.9">CKE_0</text>
<text x="200.9" y="147.3">CS_0</text>
<text x="277.1" y="149.9">CKE_0</text>
<text x="277.1" y="147.3">CS_0</text>
<text x="352" y="148.6">CKE_0</text>
<text x="352" y="146">CS_0</text>
<text x="126" y="151.1">CKE_0</text>
<text x="126" y="153.7">CLK_0</text>
<text x="200.9" y="152.4">CLK_0</text>
<text x="277.1" y="152.4">CLK_0</text>
<text x="352" y="151.1">CLK_0</text>
<text x="221.5" y="209.6" transform="rotate(-90 221.5 209.6)">0.1uF</text>
<text x="239.5" y="227.1" transform="rotate(-90 239.5 227.1)">8</text>
<text x="227" y="230.6">5</text>
<text x="227" y="233.2">6</text>
<text x="230.6" y="231.9">SI</text>
<text x="240.8" y="233.7" transform="rotate(-90 240.8 233.7)">VCC</text>
<text x="284.5" y="231.1">TITLE:</text>
<text x="227" y="235.7">1</text>
<text x="227" y="238.3">3</text>
<text x="230.6" y="237">CS</text>
<text x="230.6" y="239.6">WP</text>
<text x="230.6" y="234.5">SCK</text>
<text x="243.9" y="237">SO</text>
<text x="249.2" y="235.7">2</text>
<text x="227" y="240.8">7</text>
<text x="230.6" y="242.1">HOLD</text>
<text x="240.8" y="243.1" transform="rotate(-90 240.8 243.1)">GND</text>
<text x="315" y="241.3">Design:</text>
<text x="351.8" y="241.3">Page Description:</text>
<text x="397.5" y="241.3">REV:</text>
<text x="239.5" y="246.7" transform="rotate(-90 239.5 246.7)">4</text>
<text x="241.8" y="248.6">M25P16-VMN6P</text>
<text x="242.3" y="246.1">U12</text>
<text x="281.9" y="264.2">DATED:</text>
<text x="370.8" y="264.2">SHEET:</text>
<text x="381" y="264.2">12 OF 23</text>
</g>
</svg>
